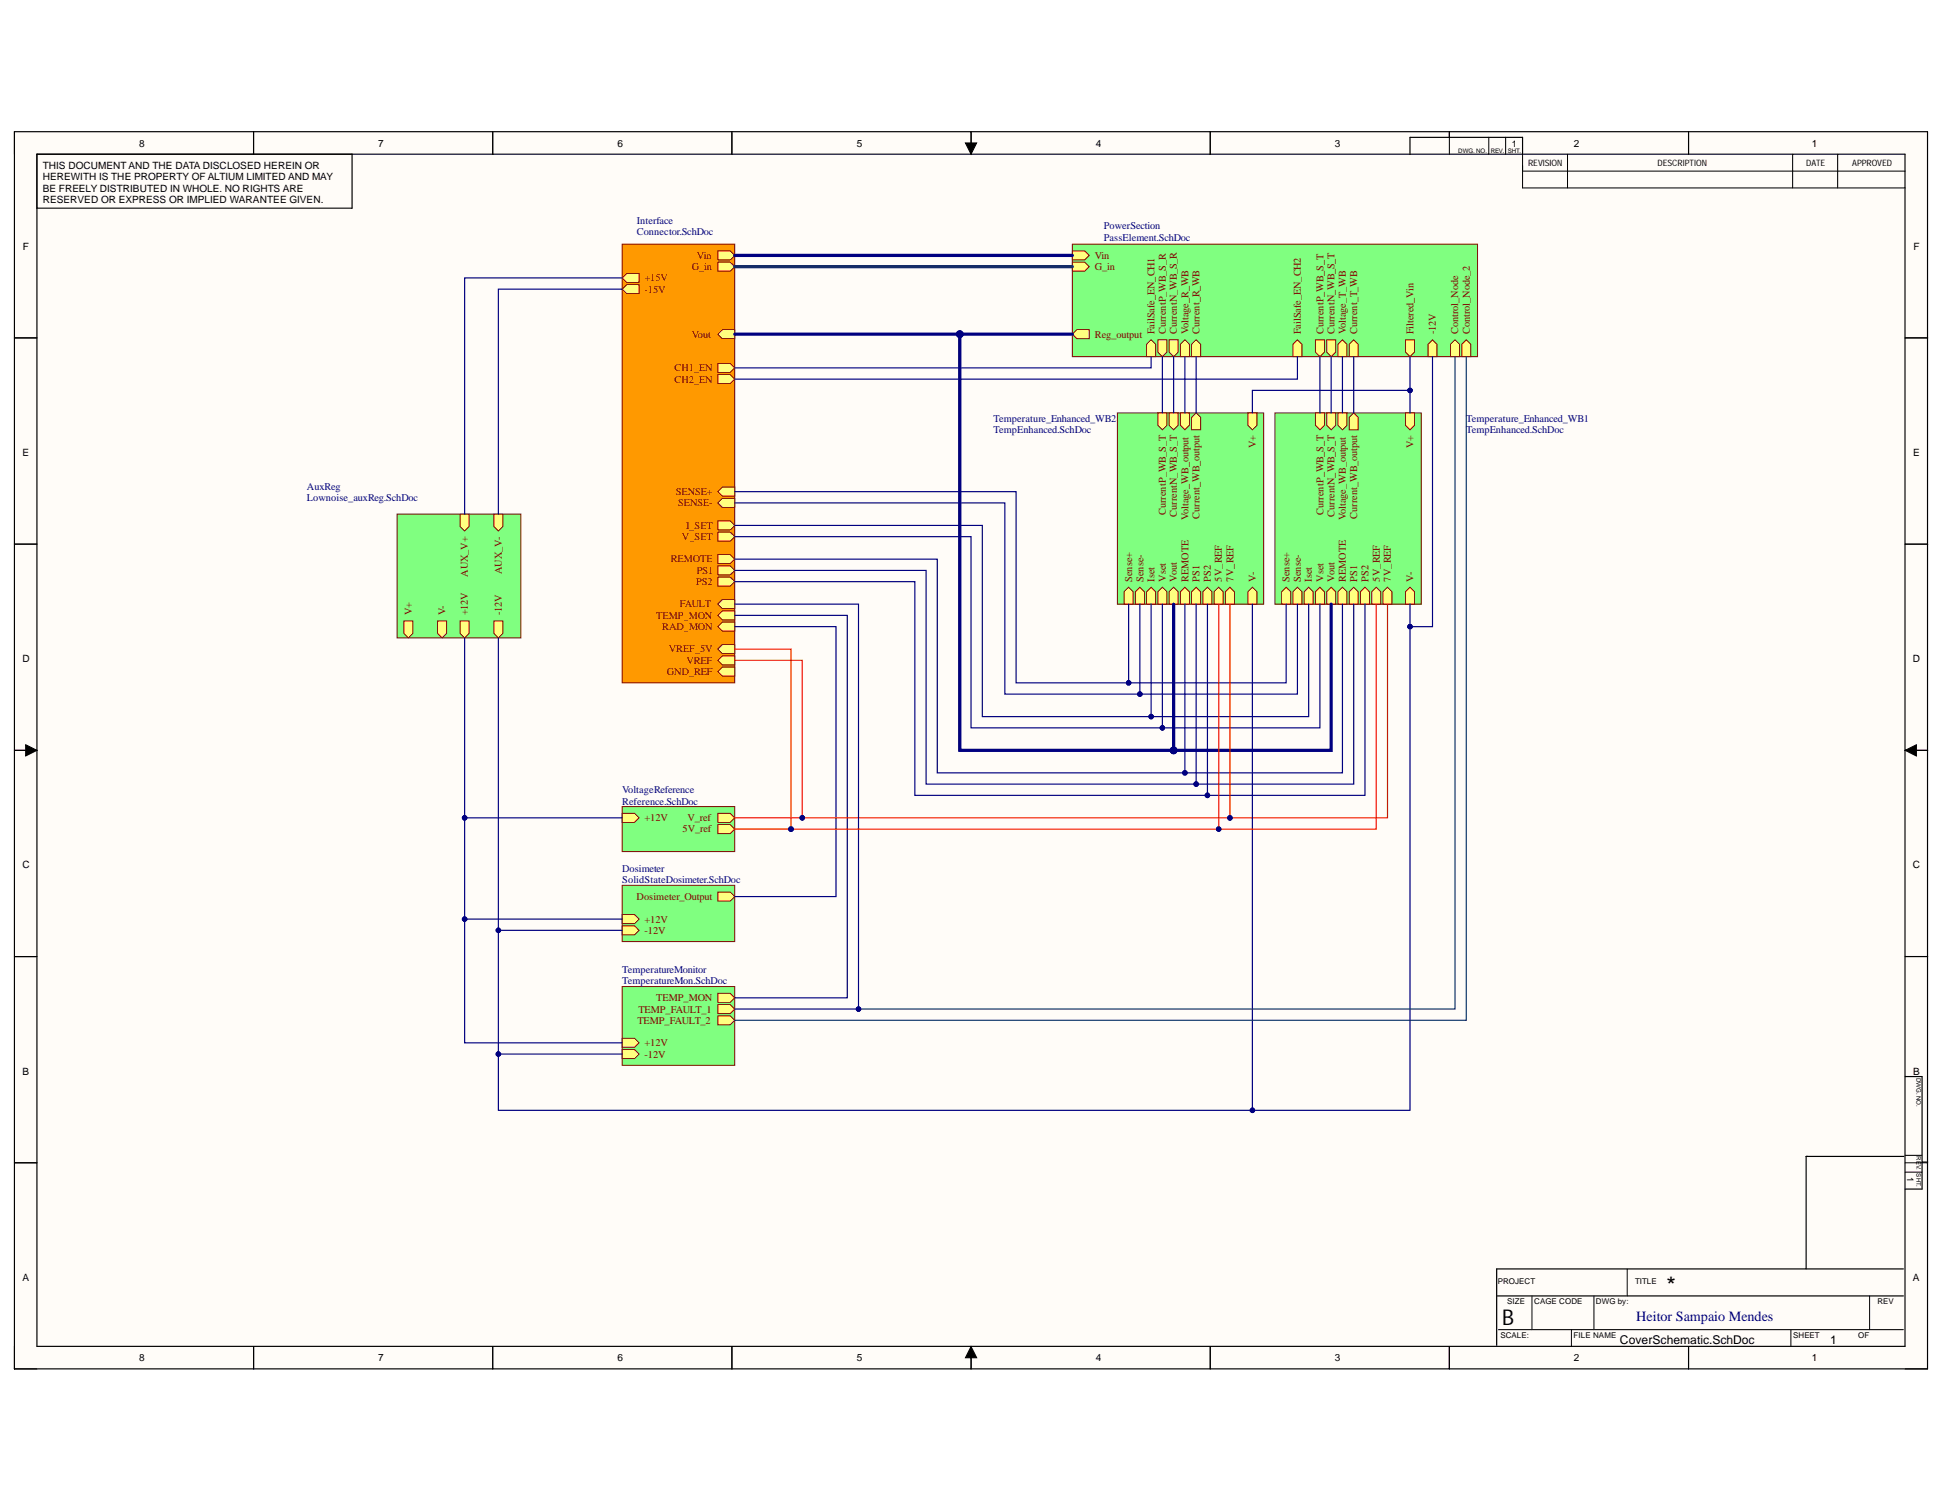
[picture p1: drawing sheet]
<svg xmlns="http://www.w3.org/2000/svg" width="279mm" height="216mm" viewBox="0 0 279 216" stroke-linecap="round" stroke-linejoin="round" font-family="sans-serif">
<g fill="#fffcf8">
<path d="M2.1 18.9h274.8v177.8h-274.8z" fill-rule="evenodd"/>
<path d="M5.3 22.1h268.4v171.3h-268.4z" fill-rule="evenodd"/>
</g>
<g fill="none" stroke="#000" stroke-width=".14">
<path d="M2.1 18.9v3.2M36.4 18.9v3.2M70.8 18.9v3.2M105.1 18.9v3.2M139.5 18.9v3.2M173.9 18.9v3.2M208.2 18.9v3.2M213.9 19.7v2.4M216.3 19.7v2.4M242.6 18.9v3.2M138.7 20.5h1.6l-.8 1.6zM218.7 22.1v4.9h55"/>
<path d="M218.7 24.6h55M225.2 22.1v4.9M257.5 22.1v4.9M264 22.1v4.9M2.1 48.5h3.2M273.7 48.5h3.2M2.1 78.2h3.2M273.7 78.2h3.2M2.1 107.8h3.2M3.7 107l1.6 .8-1.6 .8zM273.7 107.8l1.6-.8v1.6zM273.7 107.8h3.2"/>
<path d="M2.1 137.4h3.2M273.7 137.4h3.2M2.1 167h3.2M273.7 167h3.2M273.7 168.4h2.4M273.7 166h2.4M2.1 193.4v3.3h3.2M36.4 193.4v3.3M70.8 193.4v3.3M105.1 193.4v3.3M139.5 193.4l.8 1.6h-1.6zM139.5 193.4v3.3"/>
<path d="M173.9 193.4v3.3M208.2 193.4v3.3M215.2 191h58.2M220.1 186.2v4.8M225.7 191v2.4M229 186.2v4.8M233.7 182.3v3.9M242.6 193.4v3.3M257.3 191v2.4M268.6 186.2v4.8M273.7 196.7h3.2"/>
</g>
<g fill="none" stroke="#000" stroke-width=".17">
<path d="M2.1 18.9h274.8v177.7h-274.8zM36.4 18.9v3.2M70.8 18.9v3.2M105.1 18.9v3.2M139.5 18.9v3.2M173.9 18.9v3.2M208.2 18.9v.8M242.6 18.9v3.2M5.3 22.1h268.4v171.3h-268.4zM50.6 22.1v7.8h-45.3M202.5 22.1v-2.4h16.2v2.4M2.1 48.5h3.2"/>
<path d="M273.7 48.5h3.2M2.1 78.2h3.2M273.7 78.2h3.2M2.1 107.8h3.2M273.7 107.8h3.2M2.1 137.4h3.2M273.7 137.4h3.2M273.7 154.6h2.4v16.2h-2.4M2.1 167h3.2M273.5 166.1h-14v16.2M276.1 166.9h.8M36.4 193.4v3.3"/>
<path d="M70.8 193.4v3.3M105.1 193.4v3.3M139.5 193.4v3.3M173.9 193.4v3.3M208.2 193.4v3.3M215 186.2h58.4M242.6 193.4v3.3M273.4 182.3h-58.4v11"/>
</g>
<path d="M138.7 20.5h1.6l-.8 1.6zM3.7 107l1.6 .8-1.6 .8zM273.7 107.8l1.6-.8v1.6zM139.5 193.4l.8 1.6h-1.6z" fill="#000"/>
<path d="M89.4 35.1h16.1v63h-16.1z" fill-rule="evenodd" fill="#f90"/>
<path d="M89.4 35.1h16.1v63h-16.1z" fill="none" stroke="#800000" stroke-width=".14"/>
<path d="M103.1 36h1.8l.6 .7-.6 .6h-1.8z" fill-rule="evenodd" fill="#ffff80"/>
<path d="M103.1 36h1.8l.6 .7-.6 .6h-1.8z" fill="none" stroke="#800000" stroke-width=".14"/>
<path d="M89.4 39.9l.6-.6h1.8v1.3h-1.8z" fill-rule="evenodd" fill="#ffff80"/>
<path d="M89.4 39.9l.6-.6h1.8v1.3h-1.8z" fill="none" stroke="#800000" stroke-width=".14"/>
<path d="M90 40.9h1.8v1.3h-1.8l-.6-.7z" fill-rule="evenodd" fill="#ffff80"/>
<path d="M90 40.9h1.8v1.3h-1.8l-.6-.7z" fill="none" stroke="#800000" stroke-width=".14"/>
<path d="M103.1 72.2l.7-.6h1.7v1.3h-1.7z" fill-rule="evenodd" fill="#ffff80"/>
<path d="M103.1 72.2l.7-.6h1.7v1.3h-1.7z" fill="none" stroke="#800000" stroke-width=".14"/>
<path d="M103.8 70h1.7v1.3h-1.7l-.7-.7z" fill-rule="evenodd" fill="#ffff80"/>
<path d="M103.8 70h1.7v1.3h-1.7l-.7-.7z" fill="none" stroke="#800000" stroke-width=".14"/>
<path d="M103.8 47.4h1.7v1.2h-1.7l-.7-.6z" fill-rule="evenodd" fill="#ffff80"/>
<path d="M103.8 47.4h1.7v1.2h-1.7l-.7-.6z" fill="none" stroke="#800000" stroke-width=".14"/>
<path d="M103.1 76.4h1.8l.6 .7-.6 .6h-1.8z" fill-rule="evenodd" fill="#ffff80"/>
<path d="M103.1 76.4h1.8l.6 .7-.6 .6h-1.8z" fill="none" stroke="#800000" stroke-width=".14"/>
<path d="M103.1 74.8h1.8l.6 .7-.6 .6h-1.8z" fill-rule="evenodd" fill="#ffff80"/>
<path d="M103.1 74.8h1.8l.6 .7-.6 .6h-1.8z" fill="none" stroke="#800000" stroke-width=".14"/>
<path d="M103.1 52.2h1.8l.6 .6-.6 .7h-1.8z" fill-rule="evenodd" fill="#ffff80"/>
<path d="M103.1 52.2h1.8l.6 .6-.6 .7h-1.8z" fill="none" stroke="#800000" stroke-width=".14"/>
<path d="M103.1 53.8h1.8l.6 .7-.6 .6h-1.8z" fill-rule="evenodd" fill="#ffff80"/>
<path d="M103.1 53.8h1.8l.6 .7-.6 .6h-1.8z" fill="none" stroke="#800000" stroke-width=".14"/>
<path d="M103.8 86.1h1.7v1.3h-1.7l-.7-.6z" fill-rule="evenodd" fill="#ffff80"/>
<path d="M103.8 86.1h1.7v1.3h-1.7l-.7-.6z" fill="none" stroke="#800000" stroke-width=".14"/>
<path d="M103.8 89.4h1.7v1.3h-1.7l-.7-.7z" fill-rule="evenodd" fill="#ffff80"/>
<path d="M103.8 89.4h1.7v1.3h-1.7l-.7-.7z" fill="none" stroke="#800000" stroke-width=".14"/>
<path d="M103.8 87.7h1.7v1.3h-1.7l-.7-.6z" fill-rule="evenodd" fill="#ffff80"/>
<path d="M103.8 87.7h1.7v1.3h-1.7l-.7-.6z" fill="none" stroke="#800000" stroke-width=".14"/>
<path d="M103.1 93.2l.7-.6h1.7v1.3h-1.7z" fill-rule="evenodd" fill="#ffff80"/>
<path d="M103.1 93.2l.7-.6h1.7v1.3h-1.7z" fill="none" stroke="#800000" stroke-width=".14"/>
<path d="M103.1 96.5l.7-.7h1.7v1.3h-1.7z" fill-rule="evenodd" fill="#ffff80"/>
<path d="M103.1 96.5l.7-.7h1.7v1.3h-1.7z" fill="none" stroke="#800000" stroke-width=".14"/>
<path d="M103.1 94.9l.7-.7h1.7v1.3h-1.7z" fill-rule="evenodd" fill="#ffff80"/>
<path d="M103.1 94.9l.7-.7h1.7v1.3h-1.7z" fill="none" stroke="#800000" stroke-width=".14"/>
<path d="M103.1 82.9h1.8l.6 .6-.6 .7h-1.8z" fill-rule="evenodd" fill="#ffff80"/>
<path d="M103.1 82.9h1.8l.6 .6-.6 .7h-1.8z" fill="none" stroke="#800000" stroke-width=".14"/>
<path d="M103.1 79.7h1.8l.6 .6-.6 .7h-1.8z" fill-rule="evenodd" fill="#ffff80"/>
<path d="M103.1 79.7h1.8l.6 .6-.6 .7h-1.8z" fill="none" stroke="#800000" stroke-width=".14"/>
<path d="M103.1 81.3h1.8l.6 .6-.6 .7h-1.8z" fill-rule="evenodd" fill="#ffff80"/>
<path d="M103.1 81.3h1.8l.6 .6-.6 .7h-1.8z" fill="none" stroke="#800000" stroke-width=".14"/>
<path d="M103.1 37.7h1.8l.6 .6-.6 .7h-1.8z" fill-rule="evenodd" fill="#ffff80"/>
<path d="M103.1 37.7h1.8l.6 .6-.6 .7h-1.8z" fill="none" stroke="#800000" stroke-width=".14"/>
<path d="M154 35.1h58.2v16.1h-58.2z" fill-rule="evenodd" fill="#80ff80"/>
<path d="M154 35.1h58.2v16.1h-58.2z" fill="none" stroke="#800000" stroke-width=".14"/>
<path d="M154 36h1.8l.7 .7-.7 .6h-1.8z" fill-rule="evenodd" fill="#ffff80"/>
<path d="M154 36h1.8l.7 .7-.7 .6h-1.8z" fill="none" stroke="#800000" stroke-width=".14"/>
<path d="M154.7 47.4h1.8v1.2h-1.8l-.7-.6z" fill-rule="evenodd" fill="#ffff80"/>
<path d="M154.7 47.4h1.8v1.2h-1.8l-.7-.6z" fill="none" stroke="#800000" stroke-width=".14"/>
<path d="M205.1 49.5l.7-.7 .6 .7v1.7h-1.3z" fill-rule="evenodd" fill="#ffff80"/>
<path d="M205.1 49.5l.7-.7 .6 .7v1.7h-1.3z" fill="none" stroke="#800000" stroke-width=".14"/>
<path d="M165.4 48.8l.6 .7v1.7h-1.3v-1.7z" fill-rule="evenodd" fill="#ffff80"/>
<path d="M165.4 48.8l.6 .7v1.7h-1.3v-1.7z" fill="none" stroke="#800000" stroke-width=".14"/>
<path d="M166.3 48.8h1.3v1.8l-.6 .6-.7-.6z" fill-rule="evenodd" fill="#ffff80"/>
<path d="M166.3 48.8h1.3v1.8l-.6 .6-.7-.6z" fill="none" stroke="#800000" stroke-width=".14"/>
<path d="M167.9 48.8h1.3v1.8l-.6 .6-.7-.6z" fill-rule="evenodd" fill="#ffff80"/>
<path d="M167.9 48.8h1.3v1.8l-.6 .6-.7-.6z" fill="none" stroke="#800000" stroke-width=".14"/>
<path d="M170.2 48.8l.7 .7v1.7h-1.3v-1.7z" fill-rule="evenodd" fill="#ffff80"/>
<path d="M170.2 48.8l.7 .7v1.7h-1.3v-1.7z" fill="none" stroke="#800000" stroke-width=".14"/>
<path d="M171.2 49.5l.6-.7 .7 .7v1.7h-1.3z" fill-rule="evenodd" fill="#ffff80"/>
<path d="M171.2 49.5l.6-.7 .7 .7v1.7h-1.3z" fill="none" stroke="#800000" stroke-width=".14"/>
<path d="M185.7 49.5l.7-.7 .6 .7v1.7h-1.3z" fill-rule="evenodd" fill="#ffff80"/>
<path d="M185.7 49.5l.7-.7 .6 .7v1.7h-1.3z" fill="none" stroke="#800000" stroke-width=".14"/>
<path d="M189 48.8h1.3v1.8l-.7 .6-.6-.6z" fill-rule="evenodd" fill="#ffff80"/>
<path d="M189 48.8h1.3v1.8l-.7 .6-.6-.6z" fill="none" stroke="#800000" stroke-width=".14"/>
<path d="M190.6 48.8h1.3v1.8l-.7 .6-.6-.6z" fill-rule="evenodd" fill="#ffff80"/>
<path d="M190.6 48.8h1.3v1.8l-.7 .6-.6-.6z" fill="none" stroke="#800000" stroke-width=".14"/>
<path d="M192.2 49.5l.6-.7 .7 .7v1.7h-1.3z" fill-rule="evenodd" fill="#ffff80"/>
<path d="M192.2 49.5l.6-.7 .7 .7v1.7h-1.3z" fill="none" stroke="#800000" stroke-width=".14"/>
<path d="M193.8 49.5l.7-.7 .6 .7v1.7h-1.3z" fill-rule="evenodd" fill="#ffff80"/>
<path d="M193.8 49.5l.7-.7 .6 .7v1.7h-1.3z" fill="none" stroke="#800000" stroke-width=".14"/>
<path d="M201.9 48.8h1.3v1.8l-.7 .6-.6-.6z" fill-rule="evenodd" fill="#ffff80"/>
<path d="M201.9 48.8h1.3v1.8l-.7 .6-.6-.6z" fill="none" stroke="#800000" stroke-width=".14"/>
<path d="M208.4 49.5l.6-.7 .7 .7v1.7h-1.3z" fill-rule="evenodd" fill="#ffff80"/>
<path d="M208.4 49.5l.6-.7 .7 .7v1.7h-1.3z" fill="none" stroke="#800000" stroke-width=".14"/>
<path d="M210 49.5l.6-.7 .7 .7v1.7h-1.3z" fill-rule="evenodd" fill="#ffff80"/>
<path d="M210 49.5l.6-.7 .7 .7v1.7h-1.3z" fill="none" stroke="#800000" stroke-width=".14"/>
<path d="M154 37.7h1.8l.7 .6-.7 .7h-1.8z" fill-rule="evenodd" fill="#ffff80"/>
<path d="M154 37.7h1.8l.7 .6-.7 .7h-1.8z" fill="none" stroke="#800000" stroke-width=".14"/>
<path d="M89.4 115.9h16.1v6.4h-16.1z" fill-rule="evenodd" fill="#80ff80"/>
<path d="M89.4 115.9h16.1v6.4h-16.1z" fill="none" stroke="#800000" stroke-width=".14"/>
<path d="M103.1 116.8h1.8l.6 .7-.6 .6h-1.8z" fill-rule="evenodd" fill="#ffff80"/>
<path d="M103.1 116.8h1.8l.6 .7-.6 .6h-1.8z" fill="none" stroke="#800000" stroke-width=".14"/>
<path d="M103.1 118.4h1.8l.6 .7-.6 .6h-1.8z" fill-rule="evenodd" fill="#ffff80"/>
<path d="M103.1 118.4h1.8l.6 .7-.6 .6h-1.8z" fill="none" stroke="#800000" stroke-width=".14"/>
<path d="M89.4 116.8h1.8l.6 .7-.6 .6h-1.8z" fill-rule="evenodd" fill="#ffff80"/>
<path d="M89.4 116.8h1.8l.6 .7-.6 .6h-1.8z" fill="none" stroke="#800000" stroke-width=".14"/>
<path d="M183.1 59.3h21.1v27.5h-21.1z" fill-rule="evenodd" fill="#80ff80"/>
<path d="M183.1 59.3h21.1v27.5h-21.1z" fill="none" stroke="#800000" stroke-width=".14"/>
<path d="M201.9 59.3h1.3v1.8l-.7 .6-.6-.6z" fill-rule="evenodd" fill="#ffff80"/>
<path d="M201.9 59.3h1.3v1.8l-.7 .6-.6-.6z" fill="none" stroke="#800000" stroke-width=".14"/>
<path d="M201.9 85l.6-.6 .7 .6v1.8h-1.3z" fill-rule="evenodd" fill="#ffff80"/>
<path d="M201.9 85l.6-.6 .7 .6v1.8h-1.3z" fill="none" stroke="#800000" stroke-width=".14"/>
<path d="M192.2 59.3h1.3v1.8l-.7 .6-.6-.6z" fill-rule="evenodd" fill="#ffff80"/>
<path d="M192.2 59.3h1.3v1.8l-.7 .6-.6-.6z" fill="none" stroke="#800000" stroke-width=".14"/>
<path d="M193.8 60l.7-.7 .6 .7v1.7h-1.3z" fill-rule="evenodd" fill="#ffff80"/>
<path d="M193.8 60l.7-.7 .6 .7v1.7h-1.3z" fill="none" stroke="#800000" stroke-width=".14"/>
<path d="M189 59.3h1.3v1.8l-.7 .6-.6-.6z" fill-rule="evenodd" fill="#ffff80"/>
<path d="M189 59.3h1.3v1.8l-.7 .6-.6-.6z" fill="none" stroke="#800000" stroke-width=".14"/>
<path d="M190.6 59.3h1.3v1.8l-.7 .6-.6-.6z" fill-rule="evenodd" fill="#ffff80"/>
<path d="M190.6 59.3h1.3v1.8l-.7 .6-.6-.6z" fill="none" stroke="#800000" stroke-width=".14"/>
<path d="M184.1 85l.7-.6 .6 .6v1.8h-1.3z" fill-rule="evenodd" fill="#ffff80"/>
<path d="M184.1 85l.7-.6 .6 .6v1.8h-1.3z" fill="none" stroke="#800000" stroke-width=".14"/>
<path d="M185.7 85l.7-.6 .6 .6v1.8h-1.3z" fill-rule="evenodd" fill="#ffff80"/>
<path d="M185.7 85l.7-.6 .6 .6v1.8h-1.3z" fill="none" stroke="#800000" stroke-width=".14"/>
<path d="M187.3 85l.7-.6 .6 .6v1.8h-1.3z" fill-rule="evenodd" fill="#ffff80"/>
<path d="M187.3 85l.7-.6 .6 .6v1.8h-1.3z" fill="none" stroke="#800000" stroke-width=".14"/>
<path d="M189 85l.6-.6 .7 .6v1.8h-1.3z" fill-rule="evenodd" fill="#ffff80"/>
<path d="M189 85l.6-.6 .7 .6v1.8h-1.3z" fill="none" stroke="#800000" stroke-width=".14"/>
<path d="M197.1 85l.6-.6 .6 .6v1.8h-1.2z" fill-rule="evenodd" fill="#ffff80"/>
<path d="M197.1 85l.6-.6 .6 .6v1.8h-1.2z" fill="none" stroke="#800000" stroke-width=".14"/>
<path d="M198.7 85l.6-.6 .7 .6v1.8h-1.3z" fill-rule="evenodd" fill="#ffff80"/>
<path d="M198.7 85l.6-.6 .7 .6v1.8h-1.3z" fill="none" stroke="#800000" stroke-width=".14"/>
<path d="M190.6 85l.6-.6 .7 .6v1.8h-1.3z" fill-rule="evenodd" fill="#ffff80"/>
<path d="M190.6 85l.6-.6 .7 .6v1.8h-1.3z" fill="none" stroke="#800000" stroke-width=".14"/>
<path d="M192.2 85l.6-.6 .7 .6v1.8h-1.3z" fill-rule="evenodd" fill="#ffff80"/>
<path d="M192.2 85l.6-.6 .7 .6v1.8h-1.3z" fill="none" stroke="#800000" stroke-width=".14"/>
<path d="M193.8 85l.7-.6 .6 .6v1.8h-1.3z" fill-rule="evenodd" fill="#ffff80"/>
<path d="M193.8 85l.7-.6 .6 .6v1.8h-1.3z" fill="none" stroke="#800000" stroke-width=".14"/>
<path d="M195.4 85l.7-.6 .6 .6v1.8h-1.3z" fill-rule="evenodd" fill="#ffff80"/>
<path d="M195.4 85l.7-.6 .6 .6v1.8h-1.3z" fill="none" stroke="#800000" stroke-width=".14"/>
<path d="M89.4 127.2h16.1v8.1h-16.1z" fill-rule="evenodd" fill="#80ff80"/>
<path d="M89.4 127.2h16.1v8.1h-16.1z" fill="none" stroke="#800000" stroke-width=".14"/>
<path d="M103.1 128.1h1.8l.6 .7-.6 .6h-1.8z" fill-rule="evenodd" fill="#ffff80"/>
<path d="M103.1 128.1h1.8l.6 .7-.6 .6h-1.8z" fill="none" stroke="#800000" stroke-width=".14"/>
<path d="M89.4 133h1.8l.6 .6-.6 .7h-1.8z" fill-rule="evenodd" fill="#ffff80"/>
<path d="M89.4 133h1.8l.6 .6-.6 .7h-1.8z" fill="none" stroke="#800000" stroke-width=".14"/>
<path d="M89.4 131.4h1.8l.6 .6-.6 .7h-1.8z" fill-rule="evenodd" fill="#ffff80"/>
<path d="M89.4 131.4h1.8l.6 .6-.6 .7h-1.8z" fill="none" stroke="#800000" stroke-width=".14"/>
<path d="M89.4 141.7h16.1v11.3h-16.1z" fill-rule="evenodd" fill="#80ff80"/>
<path d="M89.4 141.7h16.1v11.3h-16.1z" fill="none" stroke="#800000" stroke-width=".14"/>
<path d="M89.4 150.8h1.8l.6 .6-.6 .7h-1.8z" fill-rule="evenodd" fill="#ffff80"/>
<path d="M89.4 150.8h1.8l.6 .6-.6 .7h-1.8z" fill="none" stroke="#800000" stroke-width=".14"/>
<path d="M89.4 149.2h1.8l.6 .6-.6 .6h-1.8z" fill-rule="evenodd" fill="#ffff80"/>
<path d="M89.4 149.2h1.8l.6 .6-.6 .6h-1.8z" fill="none" stroke="#800000" stroke-width=".14"/>
<path d="M103.1 144.3h1.8l.6 .6-.6 .7h-1.8z" fill-rule="evenodd" fill="#ffff80"/>
<path d="M103.1 144.3h1.8l.6 .6-.6 .7h-1.8z" fill="none" stroke="#800000" stroke-width=".14"/>
<path d="M103.1 142.7h1.8l.6 .6-.6 .7h-1.8z" fill-rule="evenodd" fill="#ffff80"/>
<path d="M103.1 142.7h1.8l.6 .6-.6 .7h-1.8z" fill="none" stroke="#800000" stroke-width=".14"/>
<path d="M103.1 145.9h1.8l.6 .7-.6 .6h-1.8z" fill-rule="evenodd" fill="#ffff80"/>
<path d="M103.1 145.9h1.8l.6 .7-.6 .6h-1.8z" fill="none" stroke="#800000" stroke-width=".14"/>
<path d="M57 73.9h17.8v17.7h-17.8z" fill-rule="evenodd" fill="#80ff80"/>
<path d="M57 73.9h17.8v17.7h-17.8z" fill="none" stroke="#800000" stroke-width=".14"/>
<path d="M66.1 73.9h1.3v1.7l-.7 .7-.6-.7z" fill-rule="evenodd" fill="#ffff80"/>
<path d="M66.1 73.9h1.3v1.7l-.7 .7-.6-.7z" fill="none" stroke="#800000" stroke-width=".14"/>
<path d="M70.9 73.9h1.3v1.7l-.6 .7-.7-.7z" fill-rule="evenodd" fill="#ffff80"/>
<path d="M70.9 73.9h1.3v1.7l-.6 .7-.7-.7z" fill="none" stroke="#800000" stroke-width=".14"/>
<path d="M66.1 89.2h1.3v1.8l-.7 .6-.6-.6z" fill-rule="evenodd" fill="#ffff80"/>
<path d="M66.1 89.2h1.3v1.8l-.7 .6-.6-.6z" fill="none" stroke="#800000" stroke-width=".14"/>
<path d="M70.9 89.2h1.3v1.8l-.6 .6-.7-.6z" fill-rule="evenodd" fill="#ffff80"/>
<path d="M70.9 89.2h1.3v1.8l-.6 .6-.7-.6z" fill="none" stroke="#800000" stroke-width=".14"/>
<path d="M58 89.2h1.3v1.8l-.6 .6-.7-.6z" fill-rule="evenodd" fill="#ffff80"/>
<path d="M58 89.2h1.3v1.8l-.6 .6-.7-.6z" fill="none" stroke="#800000" stroke-width=".14"/>
<path d="M62.9 89.2h1.3v1.8l-.7 .6-.6-.6z" fill-rule="evenodd" fill="#ffff80"/>
<path d="M62.9 89.2h1.3v1.8l-.7 .6-.6-.6z" fill="none" stroke="#800000" stroke-width=".14"/>
<path d="M160.5 59.3h21v27.5h-21z" fill-rule="evenodd" fill="#80ff80"/>
<path d="M160.5 59.3h21v27.5h-21z" fill="none" stroke="#800000" stroke-width=".14"/>
<path d="M179.3 59.3h1.3v1.8l-.7 .6-.6-.6z" fill-rule="evenodd" fill="#ffff80"/>
<path d="M179.3 59.3h1.3v1.8l-.7 .6-.6-.6z" fill="none" stroke="#800000" stroke-width=".14"/>
<path d="M179.3 85l.6-.6 .7 .6v1.8h-1.3z" fill-rule="evenodd" fill="#ffff80"/>
<path d="M179.3 85l.6-.6 .7 .6v1.8h-1.3z" fill="none" stroke="#800000" stroke-width=".14"/>
<path d="M169.6 59.3h1.3v1.8l-.7 .6-.6-.6z" fill-rule="evenodd" fill="#ffff80"/>
<path d="M169.6 59.3h1.3v1.8l-.7 .6-.6-.6z" fill="none" stroke="#800000" stroke-width=".14"/>
<path d="M171.2 60l.6-.7 .7 .7v1.7h-1.3z" fill-rule="evenodd" fill="#ffff80"/>
<path d="M171.2 60l.6-.7 .7 .7v1.7h-1.3z" fill="none" stroke="#800000" stroke-width=".14"/>
<path d="M166.3 59.3h1.3v1.8l-.6 .6-.7-.6z" fill-rule="evenodd" fill="#ffff80"/>
<path d="M166.3 59.3h1.3v1.8l-.6 .6-.7-.6z" fill="none" stroke="#800000" stroke-width=".14"/>
<path d="M167.9 59.3h1.3v1.8l-.6 .6-.7-.6z" fill-rule="evenodd" fill="#ffff80"/>
<path d="M167.9 59.3h1.3v1.8l-.6 .6-.7-.6z" fill="none" stroke="#800000" stroke-width=".14"/>
<path d="M161.5 85l.6-.6 .7 .6v1.8h-1.3z" fill-rule="evenodd" fill="#ffff80"/>
<path d="M161.5 85l.6-.6 .7 .6v1.8h-1.3z" fill="none" stroke="#800000" stroke-width=".14"/>
<path d="M163.1 85l.6-.6 .7 .6v1.8h-1.3z" fill-rule="evenodd" fill="#ffff80"/>
<path d="M163.1 85l.6-.6 .7 .6v1.8h-1.3z" fill="none" stroke="#800000" stroke-width=".14"/>
<path d="M164.7 85l.7-.6 .6 .6v1.8h-1.3z" fill-rule="evenodd" fill="#ffff80"/>
<path d="M164.7 85l.7-.6 .6 .6v1.8h-1.3z" fill="none" stroke="#800000" stroke-width=".14"/>
<path d="M166.3 85l.7-.6 .6 .6v1.8h-1.3z" fill-rule="evenodd" fill="#ffff80"/>
<path d="M166.3 85l.7-.6 .6 .6v1.8h-1.3z" fill="none" stroke="#800000" stroke-width=".14"/>
<path d="M174.4 85l.7-.6 .6 .6v1.8h-1.3z" fill-rule="evenodd" fill="#ffff80"/>
<path d="M174.4 85l.7-.6 .6 .6v1.8h-1.3z" fill="none" stroke="#800000" stroke-width=".14"/>
<path d="M176 85l.7-.6 .6 .6v1.8h-1.3z" fill-rule="evenodd" fill="#ffff80"/>
<path d="M176 85l.7-.6 .6 .6v1.8h-1.3z" fill="none" stroke="#800000" stroke-width=".14"/>
<path d="M167.9 85l.7-.6 .6 .6v1.8h-1.3z" fill-rule="evenodd" fill="#ffff80"/>
<path d="M167.9 85l.7-.6 .6 .6v1.8h-1.3z" fill="none" stroke="#800000" stroke-width=".14"/>
<path d="M169.6 85l.6-.6 .7 .6v1.8h-1.3z" fill-rule="evenodd" fill="#ffff80"/>
<path d="M169.6 85l.6-.6 .7 .6v1.8h-1.3z" fill="none" stroke="#800000" stroke-width=".14"/>
<path d="M171.2 85l.6-.6 .7 .6v1.8h-1.3z" fill-rule="evenodd" fill="#ffff80"/>
<path d="M171.2 85l.6-.6 .7 .6v1.8h-1.3z" fill="none" stroke="#800000" stroke-width=".14"/>
<path d="M172.8 85l.6-.6 .7 .6v1.8h-1.3z" fill-rule="evenodd" fill="#ffff80"/>
<path d="M172.8 85l.6-.6 .7 .6v1.8h-1.3z" fill="none" stroke="#800000" stroke-width=".14"/>
<path d="M105.5 94.9h9.7v22.6h-9.7" fill="none" stroke="#f00" stroke-width=".17"/>
<circle cx="115.2" cy="117.5" r=".32" fill="#000080"/>
<circle cx="115.2" cy="117.5" r=".32" fill="none" stroke="#000080" stroke-width=".14"/>
<path d="M89.4 39.9h-22.7v34M89.4 41.5h-17.8v32.4M71.6 91.6v42h17.8M105.5 90h14.6v38.8h-14.6" fill="none" stroke="#000080" stroke-width=".17"/>
<path d="M105.5 36.7h48.5" fill="none" stroke="#000080" stroke-width=".46"/>
<circle cx="71.6" cy="133.6" r=".32" fill="#000080"/>
<circle cx="71.6" cy="133.6" r=".32" fill="none" stroke="#000080" stroke-width=".14"/>
<path d="M66.7 117.5h22.7" fill="none" stroke="#000080" stroke-width=".17"/>
<circle cx="66.7" cy="117.5" r=".32" fill="#000080"/>
<circle cx="66.7" cy="117.5" r=".32" fill="none" stroke="#000080" stroke-width=".14"/>
<path d="M71.6 133.6v17.8h17.8" fill="none" stroke="#000080" stroke-width=".17"/>
<circle cx="71.6" cy="133.6" r=".32" fill="#000080"/>
<circle cx="71.6" cy="133.6" r=".32" fill="none" stroke="#000080" stroke-width=".14"/>
<circle cx="71.6" cy="151.4" r=".32" fill="#000080"/>
<circle cx="71.6" cy="151.4" r=".32" fill="none" stroke="#000080" stroke-width=".14"/>
<path d="M66.7 91.6v40.4h22.7M105.5 88.4h16.2v54.9h-16.2" fill="none" stroke="#000080" stroke-width=".17"/>
<circle cx="66.7" cy="117.5" r=".32" fill="#000080"/>
<circle cx="66.7" cy="117.5" r=".32" fill="none" stroke="#000080" stroke-width=".14"/>
<circle cx="66.7" cy="132" r=".32" fill="#000080"/>
<circle cx="66.7" cy="132" r=".32" fill="none" stroke="#000080" stroke-width=".14"/>
<path d="M165.4 51.2v1.6h-59.9M186.4 51.2v3.3h-80.9M192.8 51.2v8.1M194.5 51.2v8.1M105.5 70.6h40.5v27.5h38.8v-11.3" fill="none" stroke="#000080" stroke-width=".17"/>
<circle cx="162.1" cy="98.1" r=".32" fill="#000080"/>
<circle cx="162.1" cy="98.1" r=".32" fill="none" stroke="#000080" stroke-width=".14"/>
<path d="M105.5 72.2h38.8v27.5h42.1v-12.9" fill="none" stroke="#000080" stroke-width=".17"/>
<circle cx="163.7" cy="99.7" r=".32" fill="#000080"/>
<circle cx="163.7" cy="99.7" r=".32" fill="none" stroke="#000080" stroke-width=".14"/>
<path d="M199.3 86.8v30.7h-84.1" fill="none" stroke="#f00" stroke-width=".17"/>
<circle cx="115.2" cy="117.5" r=".32" fill="#000080"/>
<circle cx="115.2" cy="117.5" r=".32" fill="none" stroke="#000080" stroke-width=".14"/>
<circle cx="176.7" cy="117.5" r=".32" fill="#000080"/>
<circle cx="176.7" cy="117.5" r=".32" fill="none" stroke="#000080" stroke-width=".14"/>
<path d="M137.9 48v59.8h53.3v-21" fill="none" stroke="#000080" stroke-width=".46"/>
<circle cx="168.6" cy="107.8" r=".49" fill="#000080"/>
<circle cx="168.6" cy="107.8" r=".49" fill="none" stroke="#000080" stroke-width=".14"/>
<circle cx="137.9" cy="48" r=".48" fill="#000080"/>
<circle cx="137.9" cy="48" r=".48" fill="none" stroke="#000080" stroke-width=".14"/>
<path d="M105.5 86.8h17.8v58.1h-17.8" fill="none" stroke="#000080" stroke-width=".17"/>
<circle cx="123.3" cy="144.9" r=".32" fill="#000080"/>
<circle cx="123.3" cy="144.9" r=".32" fill="none" stroke="#000080" stroke-width=".14"/>
<path d="M105.5 80.3h29.1v30.7h58.2v-24.2" fill="none" stroke="#000080" stroke-width=".17"/>
<circle cx="170.2" cy="111" r=".32" fill="#000080"/>
<circle cx="170.2" cy="111" r=".32" fill="none" stroke="#000080" stroke-width=".14"/>
<path d="M105.5 81.9h27.5v30.7h61.5v-25.8" fill="none" stroke="#000080" stroke-width=".17"/>
<circle cx="171.8" cy="112.6" r=".32" fill="#000080"/>
<circle cx="171.8" cy="112.6" r=".32" fill="none" stroke="#000080" stroke-width=".14"/>
<path d="M105.5 83.6h25.9v30.7h64.7v-27.5" fill="none" stroke="#000080" stroke-width=".17"/>
<circle cx="173.4" cy="114.3" r=".33" fill="#000080"/>
<circle cx="173.4" cy="114.3" r=".33" fill="none" stroke="#000080" stroke-width=".14"/>
<path d="M167 51.2v8.1M168.6 51.2v8.1M170.2 51.2v8.1M171.8 51.2v8.1M202.5 51.2v8.1" fill="none" stroke="#000080" stroke-width=".17"/>
<circle cx="202.5" cy="56.1" r=".33" fill="#000080"/>
<circle cx="202.5" cy="56.1" r=".33" fill="none" stroke="#000080" stroke-width=".14"/>
<path d="M205.8 51.2v38.8h-3.3" fill="none" stroke="#000080" stroke-width=".17"/>
<circle cx="202.5" cy="90" r=".32" fill="#000080"/>
<circle cx="202.5" cy="90" r=".32" fill="none" stroke="#000080" stroke-width=".14"/>
<path d="M105.5 48h48.5" fill="none" stroke="#000080" stroke-width=".46"/>
<circle cx="137.9" cy="48" r=".48" fill="#000080"/>
<circle cx="137.9" cy="48" r=".48" fill="none" stroke="#000080" stroke-width=".14"/>
<path d="M189.6 51.2v8.1M191.2 51.2v8.1M202.5 56.1h-22.6v3.2" fill="none" stroke="#000080" stroke-width=".17"/>
<circle cx="202.5" cy="56.1" r=".33" fill="#000080"/>
<circle cx="202.5" cy="56.1" r=".33" fill="none" stroke="#000080" stroke-width=".14"/>
<path d="M105.5 75.5h35.6v27.4h46.9v-16.1" fill="none" stroke="#000080" stroke-width=".17"/>
<circle cx="165.4" cy="102.9" r=".32" fill="#000080"/>
<circle cx="165.4" cy="102.9" r=".32" fill="none" stroke="#000080" stroke-width=".14"/>
<path d="M105.5 77.1h34v27.5h50.1v-17.8" fill="none" stroke="#000080" stroke-width=".17"/>
<circle cx="167" cy="104.6" r=".32" fill="#000080"/>
<circle cx="167" cy="104.6" r=".32" fill="none" stroke="#000080" stroke-width=".14"/>
<path d="M162.1 86.8v11.3" fill="none" stroke="#000080" stroke-width=".17"/>
<circle cx="162.1" cy="98.1" r=".32" fill="#000080"/>
<circle cx="162.1" cy="98.1" r=".32" fill="none" stroke="#000080" stroke-width=".14"/>
<path d="M163.7 86.8v12.9" fill="none" stroke="#000080" stroke-width=".17"/>
<circle cx="163.7" cy="99.7" r=".32" fill="#000080"/>
<circle cx="163.7" cy="99.7" r=".32" fill="none" stroke="#000080" stroke-width=".14"/>
<path d="M165.4 86.8v16.1" fill="none" stroke="#000080" stroke-width=".17"/>
<circle cx="165.4" cy="102.9" r=".32" fill="#000080"/>
<circle cx="165.4" cy="102.9" r=".32" fill="none" stroke="#000080" stroke-width=".14"/>
<path d="M167 86.8v17.8" fill="none" stroke="#000080" stroke-width=".17"/>
<circle cx="167" cy="104.6" r=".32" fill="#000080"/>
<circle cx="167" cy="104.6" r=".32" fill="none" stroke="#000080" stroke-width=".14"/>
<path d="M168.6 86.8v21" fill="none" stroke="#000080" stroke-width=".46"/>
<circle cx="168.6" cy="107.8" r=".49" fill="#000080"/>
<circle cx="168.6" cy="107.8" r=".49" fill="none" stroke="#000080" stroke-width=".14"/>
<path d="M170.2 86.8v24.2" fill="none" stroke="#000080" stroke-width=".17"/>
<circle cx="170.2" cy="111" r=".32" fill="#000080"/>
<circle cx="170.2" cy="111" r=".32" fill="none" stroke="#000080" stroke-width=".14"/>
<path d="M171.8 86.8v25.8" fill="none" stroke="#000080" stroke-width=".17"/>
<circle cx="171.8" cy="112.6" r=".32" fill="#000080"/>
<circle cx="171.8" cy="112.6" r=".32" fill="none" stroke="#000080" stroke-width=".14"/>
<path d="M173.4 86.8v27.5" fill="none" stroke="#000080" stroke-width=".17"/>
<circle cx="173.4" cy="114.3" r=".33" fill="#000080"/>
<circle cx="173.4" cy="114.3" r=".33" fill="none" stroke="#000080" stroke-width=".14"/>
<path d="M179.9 86.8v72.7" fill="none" stroke="#000080" stroke-width=".17"/>
<circle cx="179.9" cy="159.5" r=".32" fill="#000080"/>
<circle cx="179.9" cy="159.5" r=".32" fill="none" stroke="#000080" stroke-width=".14"/>
<path d="M66.7 132v17.8h22.7" fill="none" stroke="#000080" stroke-width=".17"/>
<circle cx="66.7" cy="132" r=".32" fill="#000080"/>
<circle cx="66.7" cy="132" r=".32" fill="none" stroke="#000080" stroke-width=".14"/>
<path d="M197.7 86.8v32.3h-84.1" fill="none" stroke="#f00" stroke-width=".17"/>
<circle cx="113.6" cy="119.1" r=".32" fill="#000080"/>
<circle cx="113.6" cy="119.1" r=".32" fill="none" stroke="#000080" stroke-width=".14"/>
<circle cx="175.1" cy="119.1" r=".32" fill="#000080"/>
<circle cx="175.1" cy="119.1" r=".32" fill="none" stroke="#000080" stroke-width=".14"/>
<path d="M175.1 86.8v32.3" fill="none" stroke="#f00" stroke-width=".17"/>
<circle cx="175.1" cy="119.1" r=".32" fill="#000080"/>
<circle cx="175.1" cy="119.1" r=".32" fill="none" stroke="#000080" stroke-width=".14"/>
<path d="M176.7 86.8v30.7" fill="none" stroke="#f00" stroke-width=".17"/>
<circle cx="176.7" cy="117.5" r=".32" fill="#000080"/>
<circle cx="176.7" cy="117.5" r=".32" fill="none" stroke="#000080" stroke-width=".14"/>
<path d="M202.5 86.8v72.7h-130.9v-8.1" fill="none" stroke="#000080" stroke-width=".17"/>
<circle cx="71.6" cy="151.4" r=".32" fill="#000080"/>
<circle cx="71.6" cy="151.4" r=".32" fill="none" stroke="#000080" stroke-width=".14"/>
<circle cx="179.9" cy="159.5" r=".32" fill="#000080"/>
<circle cx="179.9" cy="159.5" r=".32" fill="none" stroke="#000080" stroke-width=".14"/>
<circle cx="202.5" cy="90" r=".32" fill="#000080"/>
<circle cx="202.5" cy="90" r=".32" fill="none" stroke="#000080" stroke-width=".14"/>
<path d="M209 51.2v93.7h-85.7" fill="none" stroke="#073763" stroke-width=".17"/>
<circle cx="123.3" cy="144.9" r=".32" fill="#000080"/>
<circle cx="123.3" cy="144.9" r=".32" fill="none" stroke="#000080" stroke-width=".14"/>
<path d="M210.6 51.2v95.4h-105.1" fill="none" stroke="#073763" stroke-width=".17"/>
<path d="M105.5 119.1h8.1" fill="none" stroke="#f00" stroke-width=".17"/>
<circle cx="113.6" cy="119.1" r=".32" fill="#000080"/>
<circle cx="113.6" cy="119.1" r=".32" fill="none" stroke="#000080" stroke-width=".14"/>
<path d="M105.5 93.2h8.1v25.9" fill="none" stroke="#f00" stroke-width=".17"/>
<circle cx="113.6" cy="119.1" r=".32" fill="#000080"/>
<circle cx="113.6" cy="119.1" r=".32" fill="none" stroke="#000080" stroke-width=".14"/>
<path d="M105.5 38.3h48.5" fill="none" stroke="#073763" stroke-width=".46"/>
<text font-size="3.5" x="239.4" y="185.9">*</text>
<text font-size="3.1" x="215.8" y="190.4">B</text>
<text font-size="2" fill="#000080" x="235.1" y="189.8">Heitor Sampaio Mendes</text>
<g font-size="1.7">
<text x="232.7" y="193.1">CoverSchematic.SchDoc</text>
<text x="262.9" y="193.1">1</text>
</g>
<g font-size="1.5" fill="#000080">
<text x="91.5" y="32.2">Interface</text>
<text x="91.5" y="33.8">Connector.SchDoc</text>
<text x="158.6" y="33">PowerSection</text>
<text x="158.6" y="34.6">PassElement.SchDoc</text>
<text x="142.7" y="60.6">Temperature_Enhanced_WB2</text>
<text x="142.7" y="62.2">TempEnhanced.SchDoc</text>
<text x="210.6" y="60.6">Temperature_Enhanced_WB1</text>
<text x="210.6" y="62.2">TempEnhanced.SchDoc</text>
<text x="44.1" y="70.3">AuxReg</text>
<text x="44.1" y="71.9">Lownoise_auxReg.SchDoc</text>
<text x="89.4" y="113.9">VoltageReference</text>
<text x="89.4" y="115.6">Reference.SchDoc</text>
<text x="89.4" y="125.2">Dosimeter</text>
<text x="89.4" y="126.9">SolidStateDosimeter.SchDoc</text>
<text x="89.4" y="139.8">TemperatureMonitor</text>
<text x="89.4" y="141.4">TemperatureMon.SchDoc</text>
</g>
<g font-size="1.5" fill="#800000">
<text x="92.6" y="40.4">+15V</text>
<text x="99.4" y="38.8">G_in</text>
<text x="100.1" y="37.2">Vin</text>
<text x="157.3" y="37.2">Vin</text>
<text x="157.3" y="38.8">G_in</text>
<text x="92.6" y="42.1">-15V</text>
<text x="96.9" y="53.3">CH1_EN</text>
<text x="99.4" y="48.5">Vout</text>
<text x="157.3" y="48.5">Reg_output</text>
<text x="165.9" y="48" transform="rotate(-90 165.9 48)">FailSafe_EN_CH1</text>
<text x="167.5" y="48" transform="rotate(-90 167.5 48)">CurrentP_WB_S_R</text>
<text x="169.1" y="48" transform="rotate(-90 169.1 48)">CurrentN_WB_S_R</text>
<text x="170.7" y="48" transform="rotate(-90 170.7 48)">Voltage_R_WB</text>
<text x="172.3" y="48" transform="rotate(-90 172.3 48)">Current_R_WB</text>
<text x="186.9" y="48" transform="rotate(-90 186.9 48)">FailSafe_EN_CH2</text>
<text x="190.1" y="48" transform="rotate(-90 190.1 48)">CurrentP_WB_S_T</text>
<text x="191.7" y="48" transform="rotate(-90 191.7 48)">CurrentN_WB_S_T</text>
<text x="193.3" y="48" transform="rotate(-90 193.3 48)">Voltage_T_WB</text>
<text x="194.9" y="48" transform="rotate(-90 194.9 48)">Current_T_WB</text>
<text x="203.1" y="48" transform="rotate(-90 203.1 48)">Filtered_Vin</text>
<text x="206.3" y="48" transform="rotate(-90 206.3 48)">-12V</text>
<text x="209.5" y="48" transform="rotate(-90 209.5 48)">Control_Node</text>
<text x="211.1" y="48" transform="rotate(-90 211.1 48)">Control_Node_2</text>
<text x="96.9" y="55">CH2_EN</text>
<text x="180.4" y="64.4" transform="rotate(-90 180.4 64.4)">V+</text>
<text x="203.1" y="64.4" transform="rotate(-90 203.1 64.4)">V+</text>
<text x="97.1" y="71.1">SENSE+</text>
<text x="97.4" y="72.7">SENSE-</text>
<text x="98" y="77.6">V_SET</text>
<text x="98.5" y="76">I_SET</text>
<text x="167.5" y="74" transform="rotate(-90 167.5 74)">CurrentP_WB_S_T</text>
<text x="169.1" y="74.2" transform="rotate(-90 169.1 74.2)">CurrentN_WB_S_T</text>
<text x="170.7" y="74.7" transform="rotate(-90 170.7 74.7)">Voltage_WB_output</text>
<text x="172.3" y="74.5" transform="rotate(-90 172.3 74.5)">Current_WB_output</text>
<text x="190.1" y="74" transform="rotate(-90 190.1 74)">CurrentP_WB_S_T</text>
<text x="191.7" y="74.2" transform="rotate(-90 191.7 74.2)">CurrentN_WB_S_T</text>
<text x="193.3" y="74.7" transform="rotate(-90 193.3 74.7)">Voltage_WB_output</text>
<text x="194.9" y="74.5" transform="rotate(-90 194.9 74.5)">Current_WB_output</text>
<text x="67.2" y="82.8" transform="rotate(-90 67.2 82.8)">AUX_V+</text>
<text x="72.1" y="82.4" transform="rotate(-90 72.1 82.4)">AUX_V-</text>
<text x="96.3" y="80.8">REMOTE</text>
<text x="100.1" y="82.4">PS1</text>
<text x="162.6" y="83.5" transform="rotate(-90 162.6 83.5)">Sense+</text>
<text x="164.2" y="83.5" transform="rotate(-90 164.2 83.5)">Sense-</text>
<text x="165.9" y="83.5" transform="rotate(-90 165.9 83.5)">Iset</text>
<text x="167.5" y="83.5" transform="rotate(-90 167.5 83.5)">Vset</text>
<text x="169.1" y="83.5" transform="rotate(-90 169.1 83.5)">Vout</text>
<text x="170.7" y="83.5" transform="rotate(-90 170.7 83.5)">REMOTE</text>
<text x="172.3" y="83.5" transform="rotate(-90 172.3 83.5)">PS1</text>
<text x="173.9" y="83.5" transform="rotate(-90 173.9 83.5)">PS2</text>
<text x="175.5" y="83.5" transform="rotate(-90 175.5 83.5)">5V_REF</text>
<text x="177.2" y="83.5" transform="rotate(-90 177.2 83.5)">7V_REF</text>
<text x="180.4" y="83.5" transform="rotate(-90 180.4 83.5)">V-</text>
<text x="185.3" y="83.5" transform="rotate(-90 185.3 83.5)">Sense+</text>
<text x="186.9" y="83.5" transform="rotate(-90 186.9 83.5)">Sense-</text>
<text x="188.5" y="83.5" transform="rotate(-90 188.5 83.5)">Iset</text>
<text x="190.1" y="83.5" transform="rotate(-90 190.1 83.5)">Vset</text>
<text x="191.7" y="83.5" transform="rotate(-90 191.7 83.5)">Vout</text>
<text x="193.3" y="83.5" transform="rotate(-90 193.3 83.5)">REMOTE</text>
<text x="194.9" y="83.5" transform="rotate(-90 194.9 83.5)">PS1</text>
<text x="196.6" y="83.5" transform="rotate(-90 196.6 83.5)">PS2</text>
<text x="198.2" y="83.5" transform="rotate(-90 198.2 83.5)">5V_REF</text>
<text x="199.8" y="83.5" transform="rotate(-90 199.8 83.5)">7V_REF</text>
<text x="203.1" y="83.5" transform="rotate(-90 203.1 83.5)">V-</text>
<text x="59.1" y="88.4" transform="rotate(-90 59.1 88.4)">V+</text>
<text x="64" y="88.4" transform="rotate(-90 64 88.4)">V-</text>
<text x="67.2" y="88.4" transform="rotate(-90 67.2 88.4)">+12V</text>
<text x="72.1" y="88.4" transform="rotate(-90 72.1 88.4)">-12V</text>
<text x="94.3" y="88.9">TEMP_MON</text>
<text x="97.7" y="87.3">FAULT</text>
<text x="100" y="84.1">PS2</text>
<text x="95.1" y="90.5">RAD_MON</text>
<text x="96.1" y="93.7">VREF_5V</text>
<text x="98.6" y="95.4">VREF</text>
<text x="95.8" y="97">GND_REF</text>
<text x="92.6" y="118">+12V</text>
<text x="98" y="119.6">5V_ref</text>
<text x="98.8" y="118">V_ref</text>
<text x="91.4" y="129.3">Dosimeter_Output</text>
<text x="92.6" y="134.1">-12V</text>
<text x="92.6" y="132.5">+12V</text>
<text x="94.3" y="143.8">TEMP_MON</text>
<text x="91.6" y="147">TEMP_FAULT_2</text>
<text x="91.7" y="145.4">TEMP_FAULT_1</text>
<text x="92.6" y="151.9">-12V</text>
<text x="92.6" y="150.3">+12V</text>
</g>
<g font-size="1.4">
<text x="20" y="21.1">8</text>
<text x="54.3" y="21.1">7</text>
<text x="88.7" y="21.1">6</text>
<text x="123.1" y="21.1">5</text>
<text x="157.4" y="21.1">4</text>
<text x="191.8" y="21.1">3</text>
<text x="226.1" y="21.1">2</text>
<text x="260.3" y="21.1">1</text>
<text x="6.1" y="24.3">THIS DOCUMENT AND THE DATA DISCLOSED HEREIN OR</text>
<text x="6.1" y="25.9">HEREWITH IS THE PROPERTY OF ALTIUM LIMITED AND MAY</text>
<text x="6.1" y="27.5">BE FREELY DISTRIBUTED IN WHOLE. NO RIGHTS ARE</text>
<text x="6.1" y="29.1">RESERVED OR EXPRESS OR IMPLIED WARANTEE GIVEN.</text>
<text x="3.3" y="35.8">F</text>
<text x="274.9" y="35.8">F</text>
<text x="3.3" y="65.5">E</text>
<text x="274.8" y="65.5">E</text>
<text x="3.2" y="95.1">D</text>
<text x="274.8" y="95.1">D</text>
<text x="3.2" y="124.7">C</text>
<text x="274.8" y="124.7">C</text>
<text x="3.3" y="154.4">B</text>
<text x="274.8" y="154.4">B</text>
<text x="3.2" y="184">A</text>
<text x="274.8" y="184">A</text>
<text x="20" y="195.6">8</text>
<text x="54.3" y="195.6">7</text>
<text x="88.7" y="195.6">6</text>
<text x="123.1" y="195.6">5</text>
<text x="157.4" y="195.6">4</text>
<text x="191.8" y="195.6">3</text>
<text x="226.1" y="195.6">2</text>
<text x="260.3" y="195.6">1</text>
</g>
<g font-size="1.3">
<text x="217.2" y="21.1">1</text>
<text x="219.5" y="23.8">REVISION</text>
<text x="238.1" y="23.8">DESCRIPTION</text>
<text x="259.5" y="23.8">DATE</text>
<text x="266.1" y="23.8">APPROVED</text>
<text x="274" y="169.1" transform="rotate(90 274 169.1)">1</text>
</g>
<g font-size="1.1">
<text x="215.1" y="184.4">PROJECT</text>
<text x="234.9" y="184.4">TITLE</text>
<text x="216.5" y="187.4">SIZE</text>
<text x="220.4" y="187.4">CAGE CODE</text>
<text x="229.3" y="187.4">DWG by:</text>
<text x="269.7" y="187.4">REV</text>
<text x="215.5" y="192.2">SCALE:</text>
<text x="226.1" y="192.2">FILE NAME</text>
<text x="257.6" y="192.2">SHEET</text>
<text x="266.9" y="192.2">OF</text>
</g>
<g font-size=".9">
<text x="209.5" y="22">DWG. NO.</text>
<text x="214.2" y="22">REV.</text>
<text x="216.6" y="22">SHT.</text>
<text x="275.3" y="154.8" transform="rotate(90 275.3 154.8)">DWG. NO.</text>
<text x="275.3" y="166.1" transform="rotate(90 275.3 166.1)">REV.</text>
<text x="275.3" y="168.6" transform="rotate(90 275.3 168.6)">SHT.</text>
</g>
</svg>
